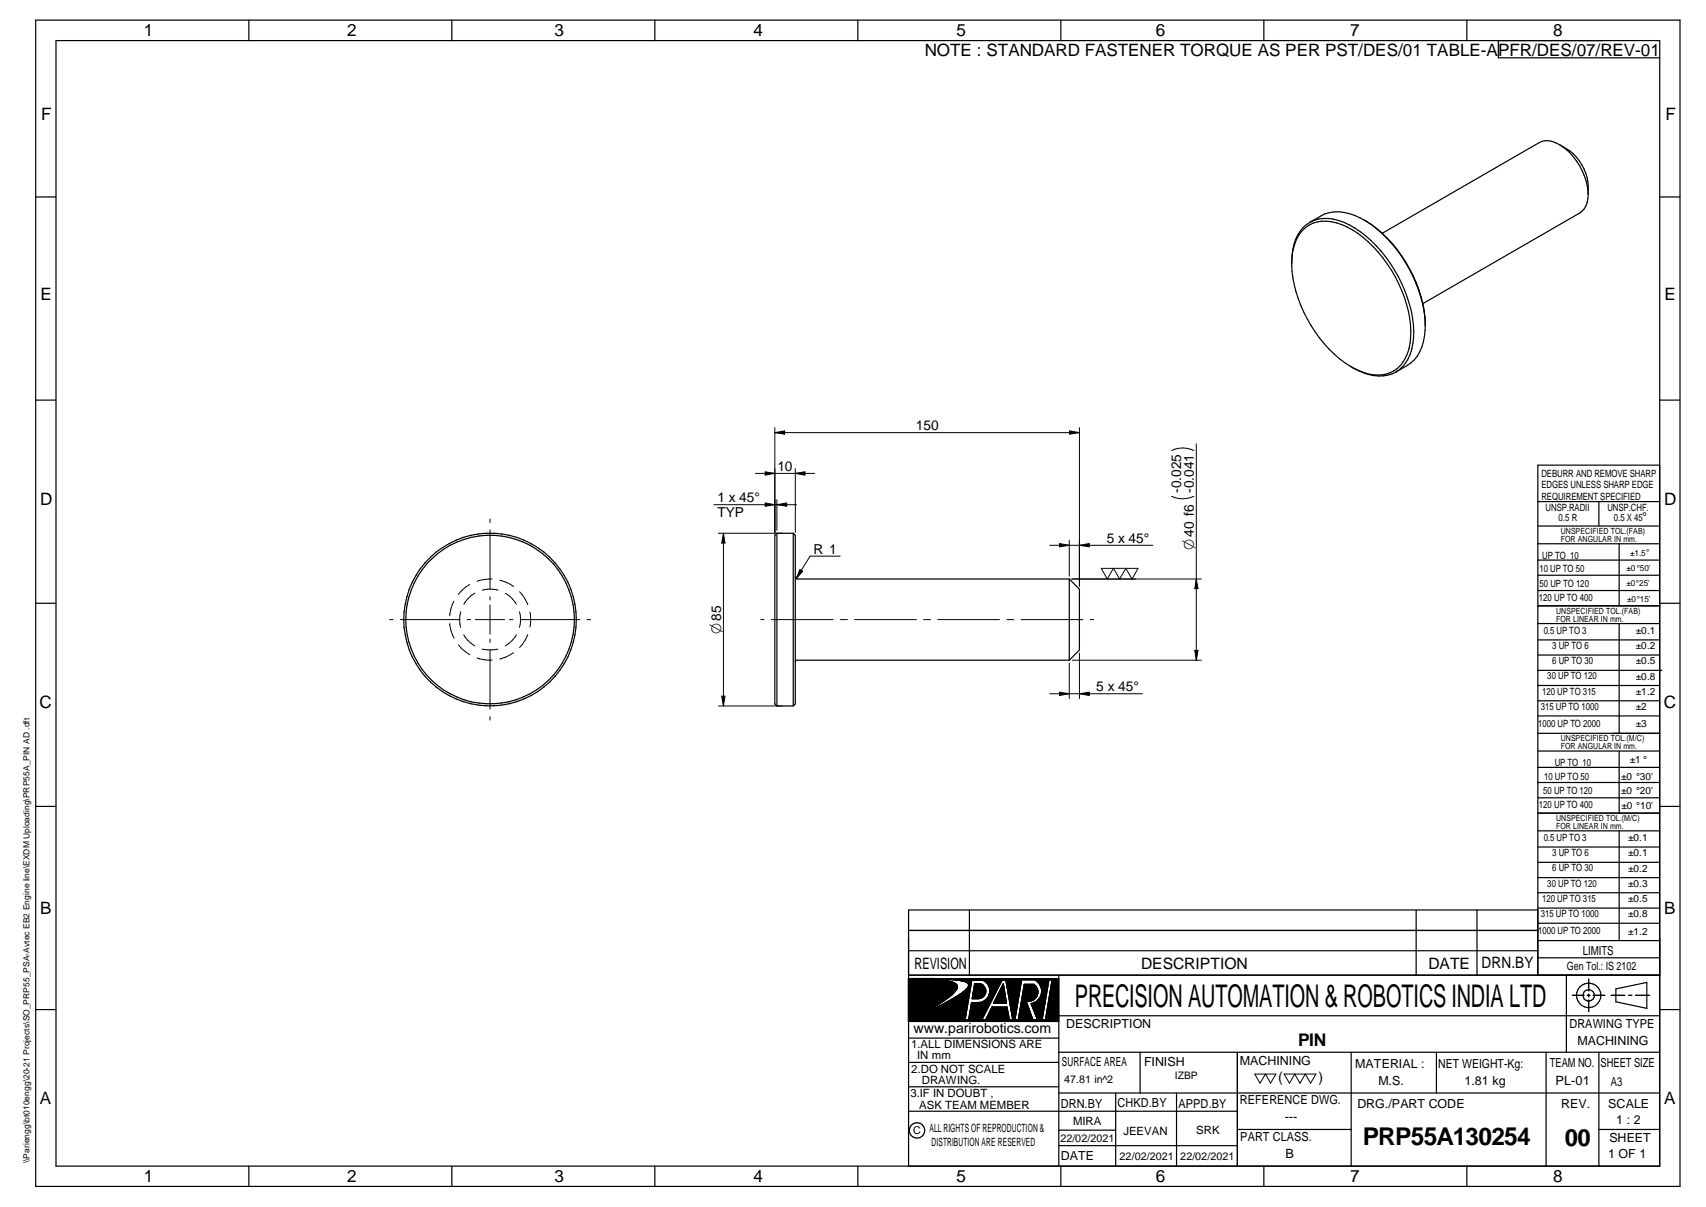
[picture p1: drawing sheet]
<svg xmlns="http://www.w3.org/2000/svg" width="420mm" height="297mm" viewBox="0 0 420 297" stroke-linecap="round" stroke-linejoin="round" font-family="sans-serif">
<g fill="none" stroke="#000" stroke-width=".3">
<path d="M8.8 5h405v287h-405zM13.8 10h395v277h-395zM61.3 5v5M111.3 5v5M161.3 5v5M211.3 5v5M261.3 5v5M311.3 5v5M361.3 5v5M369 10v4.2h39.8M384.1 35.6a15.5 15.5 0 0 1 7 12.2M384.1 35.6a4.8 4.8 0 0 0-5-.5l-38.7 22.3"/>
<path d="M384.1 35.6a12.1 12.1 0 0 1 7 12.2M8.8 48.5h5M320.7 56.7a8 8 0 0 1 8.5-1.8 25.8 25.8 0 0 1 13.5 11.6 29 29 0 0 1 4.6 17.9 8.6 8.6 0 0 1-6.1 7.7 12.9 12.9 0 0 1-10-2.9 33 33 0 0 1-13.1-23.9 12.7 12.7 0 0 1 2.6-8.6zM322.5 54.7l2.9-1.6a9.8 9.8 0 0 1 9.6 .5l2.7 1.6M336 54.1l1.7 1.1M337.7 55.2l3.9 3.4M337.7 55.2l2.6 2.1 1.3 1.3M341.6 58.6a34.9 34.9 0 0 1 9.3 19.6M341.6 58.6a33 33 0 0 1 9.3 19.6M391.1 47.8a5.1 5.1 0 0 1-2 4.6l-38.7 22.3M408.8 48.5h5M318.1 64.9a11.9 11.9 0 0 1 3.7-9.7 9.1 9.1 0 0 1 9.2-.5 30.7 30.7 0 0 1 14.9 16.7 22.7 22.7 0 0 1 1.4 15.7 8.9 8.9 0 0 1-3.5 4.5"/>
<path d="M350.9 78.2l.1 1.6M351 79.8a11.5 11.5 0 0 1-3.5 9.5l-3.7 2.3M351 79.8v.4M8.8 98.5h5M332.8 90.3a11.1 11.1 0 0 0 11 1.3M408.8 98.5h5M408.8 114.5h-30.1v125.5M191.3 131.2h4.1M191.3 131.2l-.5 .5v41.5l.5 .5M191.3 131.2v42.5M195.4 131.2v42.5M195.4 131.2l.5 .5v41.5l-.5 .5"/>
<path d="M378.7 123.4h30.1M378.7 133.8h30.1M378.7 137.8h30.1M378.7 129.5h30.1M393.8 123.4v6.1M398.8 133.8v15.3M8.8 148.5h5M195.9 142v.2l.4 .3h67M263.3 142.5v20M263.3 142.5l2.5 2.5v15l-2.5 2.5M378.7 141.6h30.1M378.7 145.3h30.1"/>
<path d="M378.7 149.1h30.1M378.7 153.5h30.1M378.7 157.5h30.1M398.8 153.5v27M408.8 148.5h5M191.3 173.7h4.1M263.3 162.5h-67l-.4 .2v.3M378.7 161.2h30.1M378.7 165h30.6M378.7 168.7h30.1M378.7 172.5h30.1M378.7 176.2h30.1"/>
<path d="M8.8 198.5h5M378.7 184.8h30.1M378.7 188.8h30.1M378.7 192.6h30.1M378.7 196.3h30.1M378.7 180.5h30.1M398.8 184.8v15.3M408.8 198.5h5M378.7 200.1h30.1M378.7 204.5h30.1M378.7 208.4h30.1M378.7 212.2h30.1"/>
<path d="M378.7 216h30.1M378.7 219.7h30.1M398.8 204.5v27M223.8 240h185M223.8 229h154.9M223.8 234h154.9M238.7 223.9v16M260.8 240v47M348.8 223.9v16M363.8 223.9v16M378.7 223.9h-154.9v63.1M378.7 223.5h30.1"/>
<path d="M378.7 227.2h30.1M378.7 231.5h30.1M378.7 235.7h30.1M385.8 240v19M8.8 248.5h5M223.8 255.5h37M223.8 251.4h37M223.8 240.8h37M260.8 250h148M260.8 259h148M280.8 259v10M304.7 259v28"/>
<path d="M332.8 259v28M353.8 259v10M380.8 259v28M393.8 259v28M398 243.4l7.6-1.6v6.4l-7.6-1.7zM408.8 248.5h5M223.8 261.5h37M223.8 267.5h37M223.8 273.5h80.9M260.8 269h148M260.8 278.1h14M274.8 269v18"/>
<path d="M289.8 269v18M304.7 278h28.1M393.8 278h15M61.3 287v5M111.3 287v5M161.3 287v5M211.3 287v5M260.8 281.9h43.9M261.3 287v5M311.3 287v5M361.3 287v5"/>
<circle cx="120.7" cy="152.5" r="21.2"/>
<circle cx="120.7" cy="152.5" r="20.8"/>
<circle cx="391.3" cy="244.9" r="1.41"/>
<circle cx="391.3" cy="245" r="3"/>
<circle cx="225.9" cy="278.2" r="1.89"/>
</g>
<g fill="none" stroke="#000" stroke-width=".34">
<path d="M226.4 249.9l-2.6 1.5M226.9 249.6l-.2 .2M227.8 249.1l-.3 .2M229.3 240.8l1.5 .2M229.3 240.8l4.3 .7M229.3 240.8l5.6 .3M229.6 240.8l.4 .1M230 240.9l3.6 .1M230 240.9l-6.2-.1v10.6M230.8 241l2.8 .5M230.8 241l.5 .1M231 247.2l-7.2 4.2"/>
<path d="M231.4 247.6l-.3 .2M231.7 247.4l-.3 .2M232 241.2h.3M233.3 241h.3M233.6 241.5l.7 .1M233.6 241l1.2 .1M233.8 241.5l.2 .1M234.3 241.6l1.1 .5 .3 .5M234.3 241.6l1.1 .6M234.5 244.7l-3.6 2.6-2.8 1.7M234.8 241.1l2.9 .5M234.9 241.1l2.8 .5"/>
<path d="M234.9 245.7l-5 2.7-6.1 3M235 245.7l-5.3 2.8-5.9 2.9M235.4 243.7l-1.1 1.2-3.1 2.2M235.4 243.7l-.4 .5M235.5 243.5l-.1 .2M235.6 242.4l.1 .2M235.6 243.4l-.1 .1M235.7 242.6l-.2 .9M235.7 242.6l-.3 1.1M236 245l-1 .7M236 245l-1.1 .7M237.5 243.9l-1.5 1.1"/>
<path d="M237.7 241.6l.8 .4M237.7 241.6l.8 .4 .1 .3M238.3 243.2l-.8 .7M238.4 243l-.1 .1M238.4 241.9l.1 .1M238.5 242.9l-.1 .1M238.5 242.9l-.9 .9M238.5 242l.1 .6M238.5 242.7v.2M238.6 242.5l-.1 .2M239.3 241.2h2.8a2.94 2.94 0 0 1 1.7 3 2.94 2.94 0 0 1-2.2 2.5l-2.3 .1-.7 4.2h-1zM240.1 242.1h1.4a1.85 1.85 0 0 1 1.2 2.1 1.85 1.85 0 0 1-1.7 1.5h-1.5z"/>
<path d="M246.7 241.2h1.1l1.7 9.8h-.9l-.6-3.1h-3.7l-1.5 3.1h-1zM247.1 242.2l.8 4.7h-3.2zM251.6 241.1h3.2a3.2 3.2 0 0 1 1.7 3.3 3.2 3.2 0 0 1-2.5 2.6l1.6 4h-1.2l-1.8-4.7a2.25 2.25 0 0 0 2.8-1.2 2.25 2.25 0 0 0-.8-2.8h-2.3l-1.5 8.7h-.9zM258.3 241.1h.9l-1.7 9.9h-.9zM387.3 244.9h2.8M390.9 244.9h.7M391.3 241v2.9M391.3 244.6v.7M391.3 246.1v2.9M392.4 244.9h2.9M396.8 244.9h3.4M401.1 244.9h.8"/>
<path d="M402.8 244.9h3.5"/>
</g>
<g fill="#000">
<path d="M188.5 116.1l2.3 .4-2.3 .4zM190.8 106.5l2.4-.5v.8zM195.9 116.5l2.3-.4v.8zM263.4 106l2.4 .5-2.4 .3zM178.2 131.2l.4 2.4h-.9zM188.5 123.8l2.3 .4-2.3 .4zM191.3 124.2l2.4-.4v.8zM260.9 133.8l2.4 .4-2.4 .4zM265.8 134.2l2.5-.4v.8zM197 140.2l.7 .4-1.6 1.8zM294.6 142.5l.5 2.4h-.9zM177.7 171.3h.9l-.4 2.4z"/>
<path d="M260.9 170.3l2.4 .4-2.4 .5zM265.8 170.7l2.5-.4v.9zM294.2 160.1h.9l-.5 2.4zM247.1 242.2l.8 4.7h-3.2z"/>
<path d="M223.8 240.8h5.5l4.1 .6a2.33 2.33 0 0 1 2.3 1.5l-.6 1.2-2.2 1.9-3.2 2-5.9 3.4z" fill-rule="evenodd"/>
<path d="M229.3 240.8l7.2 .5 1.8 .5 .3 .3v.5l-.4 .7-.8 .7-2.4 1.7-5.3 2.8-5.9 2.9h37v-10.6zM246.7 241.2h1.1l1.7 9.8h-.9l-.6-3.1h-3.7l-1.5 3.1h-1zM239.3 241.2h2.8a2.94 2.94 0 0 1 1.7 3 2.94 2.94 0 0 1-2.2 2.5l-2.3 .1-.7 4.2h-1zM251.6 241.1h3.2a3.2 3.2 0 0 1 1.7 3.3 3.2 3.2 0 0 1-2.5 2.6l1.6 4h-1.2l-1.8-4.7a2.25 2.25 0 0 0 2.8-1.2 2.25 2.25 0 0 0-.8-2.8h-2.3l-1.5 8.7h-.9zM258.3 241.1h.9l-1.7 9.9h-.9z" fill-rule="evenodd"/>
<path d="M240.1 242.1h1.4a1.85 1.85 0 0 1 1.2 2.1 1.85 1.85 0 0 1-1.7 1.5h-1.5z" fill-rule="evenodd"/>
</g>
<g fill="#000">
<circle cx="235.4" cy="242.2" r=".17"/>
<circle cx="235.5" cy="242.3" r=".17"/>
<circle cx="238.4" cy="241.9" r=".17"/>
</g>
<g fill="none" stroke="#000" stroke-width=".25">
<path d="M186 116.5h14.6M188.5 116.1l2.3 .4-2.3 .4zM190.8 105.2v25.8M190.8 106.5l2.4-.5v.8zM190.8 106.5h75M195.9 115.3v15.7M195.9 116.5l2.3-.4v.8zM263.4 106l2.4 .5-2.4 .3zM265.8 105.2v39.1M288.5 110.9a6.3 6.3 0 0 1 5.5 0M294.6 109.2v53.3M120.7 127.7v.9"/>
<path d="M120.7 130.4v14.6M175.8 124.2h20.4M176.9 131.2h15.7M178.2 131.2l.4 2.4h-.9zM178.2 131.2v42.5M188.5 123.8l2.3 .4-2.3 .4zM191.3 123v7.5M191.3 124.2l2.4-.4v.8zM206.9 136.9h-7.4l-3.4 5.5M258.6 134.2h25.3M260.9 133.8l2.4 .4-2.4 .4zM263.3 133v8.8"/>
<path d="M265.8 134.2l2.5-.4v.8zM271.2 139.9h9.1l-1.5 2.6-1.5-2.6-1.6 2.6-1.5-2.6-1.5 2.6zM288.5 122.1a6.3 6.3 0 0 0 5.5 0M96 152.5h.8M98.6 152.5h14.7M110.8 153.5a8.3 8.3 0 0 0 1 3.6M111.8 148a8.6 8.6 0 0 0-1 3.5M112.9 158.7l.7 .9 2.1 1.5M113.5 150.5a6.9 6.9 0 0 0-.1 3.9M114.2 156.2a8.2 8.2 0 0 0 2.7 2.8M115.1 152.5h.8M115.7 143.8l-2.1 1.6-.8 .9"/>
<path d="M117 146a7.2 7.2 0 0 0-2.8 2.7M117.1 152.5h7.2M118.8 159.7a8 8 0 0 0 3.8 0M118.8 145.2a6.6 6.6 0 0 1 3.8 0M120.7 146.9v.8M120.7 148.9v7.2M120.7 157.3v.8M120.7 159.9v14.6M121.2 142.5l-1.8 .1-1.9 .4M123.1 142.8a9.3 9.3 0 0 1 3.4 1.6M124.5 146a7.1 7.1 0 0 1 2.7 2.7M125.5 152.5h.8"/>
<path d="M127.2 156.2a7.2 7.2 0 0 1-2.8 2.8M127.9 150.6a6.3 6.3 0 0 1 0 3.8M128 145.6l1.4 1.9 .6 1.3M128.1 152.5h14.7M130 156.2l-.6 1.3-1.4 1.8M130.5 150.6a8.1 8.1 0 0 1 0 3.7M144.6 152.5h.8M187.4 152.5h.8M190 152.5h15.2M197 140.2l.7 .4-1.6 1.8zM207 152.5h1.7M210.5 152.5h15.2"/>
<path d="M227.5 152.5h1.7M231 152.5h15.2M248 152.5h1.7M251.5 152.5h15.2M263.9 142.5h32M268.5 152.5h.9M294.6 142.5l.5 2.4h-.9zM117.5 161.9a9 9 0 0 0 3.7 .5M120.7 176.4v.8M126.5 160.6a9.3 9.3 0 0 1-3.4 1.6M176.9 173.7h15.7M177.7 171.3h.9l-.4 2.4z"/>
<path d="M258.6 170.7h22.7M260.9 170.3l2.4 .4-2.4 .5zM263.3 163.2v8.7M264.1 162.5h31.8M265.8 160.7v11.2M265.8 170.7l2.5-.4v.9zM294.2 160.1h.9l-.5 2.4zM309 264.3h5.2l-1.3 2.3-1.3-2.3-1.3 2.3zM316.3 264.3h7.8l-1.3 2.3-1.3-2.3-1.3 2.3-1.3-2.3-1.3 2.3z"/>
</g>
<text font-size="7.7" x="264.7" y="247.9">PRECISION AUTOMATION &amp; ROBOTICS INDIA LTD</text>
<text font-size="6" x="335.6" y="281.7">PRP55A130254</text>
<text font-size="5.9" x="385.4" y="282.1">00</text>
<text font-size="4.3" x="319.7" y="257.4">PIN</text>
<g font-size="4.2">
<text x="35.4" y="9">1</text>
<text x="85.5" y="8.9">2</text>
<text x="136.6" y="9">3</text>
<text x="185.6" y="9">4</text>
<text x="235.6" y="9">5</text>
<text x="284.6" y="8.8">6</text>
<text x="332.6" y="9">7</text>
<text x="382.6" y="9">8</text>
<text x="227.7" y="13.8">NOTE : STANDARD FASTENER TORQUE AS PER PST/DES/01 TABLE-A</text>
<text x="369" y="13.7">PFR/DES/07/REV-01</text>
<text x="10.1" y="29.6">F</text>
<text x="410.2" y="29.6">F</text>
<text x="9.9" y="73.9">E</text>
<text x="409.9" y="73.9">E</text>
<text x="9.9" y="124.2">D</text>
<text x="409.9" y="124.2">D</text>
<text x="9.7" y="174.3">C</text>
<text x="409.7" y="174.3">C</text>
<text x="9.9" y="225">B</text>
<text x="409.8" y="225">B</text>
<text x="9.8" y="271.7">A</text>
<text x="409.8" y="271.7">A</text>
<text x="35.4" y="291">1</text>
<text x="85.5" y="290.9">2</text>
<text x="136.6" y="291">3</text>
<text x="185.6" y="291">4</text>
<text x="235.6" y="291">5</text>
<text x="284.6" y="290.8">6</text>
<text x="332.6" y="291">7</text>
<text x="382.6" y="291">8</text>
</g>
<g font-size="3.9">
<text x="225.2" y="238.6">REVISION</text>
<text x="281" y="238.6">DESCRIPTION</text>
<text x="351.8" y="238.4">DATE</text>
<text x="364.9" y="238.3">DRN.BY</text>
</g>
<g font-size="3.7">
<text x="294" y="135.3" transform="rotate(-90 294 135.3)">O40 f6</text>
<text x="177.6" y="156" transform="rotate(-90 177.6 156)">O85</text>
</g>
<g font-size="3.5">
<text x="224.9" y="254.3">www.parirobotics.com</text>
<text x="314.8" y="266.3">(</text>
<text x="324.7" y="266.3">)</text>
</g>
<g font-size="3.4">
<text x="225.5" y="105.9">150</text>
<text x="191.5" y="115.9">10</text>
<text x="176.7" y="123.6">1 x 45°</text>
<text x="290.9" y="121.3" transform="rotate(-90 290.9 121.3)">-0.025</text>
<text x="294" y="121.3" transform="rotate(-90 294 121.3)">-0.041</text>
<text x="176.7" y="127.2">TYP</text>
<text x="200.4" y="136.3">R 1</text>
<text x="272.6" y="133.6">5 x 45°</text>
<text x="270" y="170.1">5 x 45°</text>
</g>
<g font-size="3.1">
<text x="404.4" y="128.3">°</text>
<text x="389.8" y="234.9">LIMITS</text>
<text x="262.6" y="253">DESCRIPTION</text>
<text x="386.5" y="253">DRAWING TYPE</text>
<text x="388.5" y="257.1">MACHINING</text>
<text x="261.5" y="262.3">SURFACE AREA</text>
<text x="281.8" y="262.3">FINISH</text>
<text x="305.4" y="262.2">MACHINING</text>
<text x="333.8" y="262.8">MATERIAL :</text>
<text x="354.2" y="262.7">NET WEIGHT-Kg:</text>
<text x="381.7" y="262.6">TEAM NO.</text>
<text x="394.2" y="262.6">SHEET SIZE</text>
<text x="339.5" y="267.1">M.S.</text>
<text x="360.7" y="267">1.81 kg</text>
<text x="383.1" y="267.1">PL-01</text>
<text x="396.7" y="267.4">A3</text>
<text x="261.3" y="272.6">DRN.BY</text>
<text x="275.2" y="272.5">CHKD.BY</text>
<text x="290.3" y="272.7">APPD.BY</text>
<text x="305.4" y="271.8">REFERENCE DWG.</text>
<text x="316.4" y="275.9">---</text>
<text x="334.3" y="272.8">DRG./PART CODE</text>
<text x="384.5" y="272.7">REV.</text>
<text x="396.1" y="272.6">SCALE</text>
<text x="305.5" y="280.8">PART CLASS.</text>
<text x="396.4" y="281.1">SHEET</text>
<text x="398.1" y="276.5">1 : 2</text>
<text x="261.3" y="285.6">DATE</text>
<text x="316.6" y="284.9">B</text>
<text x="396.1" y="284.9">1 OF 1</text>
</g>
<g font-size="2.8">
<text x="385.9" y="238.7">Gen Tol.: IS 2102</text>
<text x="224.4" y="257.9">1.ALL DIMENSIONS ARE</text>
<text x="224.4" y="264">2.DO NOT SCALE</text>
<text x="225.9" y="260.7">IN mm</text>
<text x="227.1" y="266.8">DRAWING.</text>
<text x="224.2" y="270">3.IF IN DOUBT ,</text>
<text x="226.4" y="272.8">ASK TEAM MEMBER</text>
<text x="228.9" y="278.7">ALL RIGHTS OF REPRODUCTION &amp;</text>
<text x="264.3" y="276.8">MIRA</text>
<text x="276.7" y="279.2">JEEVAN</text>
<text x="294.6" y="279.1">SRK</text>
<text x="229.4" y="282.1">DISTRIBUTION ARE RESERVED</text>
</g>
<g font-size="2.7">
<text x="262.1" y="266.5">47.81 in^2</text>
<text x="224.9" y="279.2">C</text>
<text x="261.1" y="281">22/02/2021</text>
<text x="275.7" y="285.5">22/02/2021 22/02/2021</text>
</g>
<g font-size="2.5">
<text x="379.6" y="117.4">DEBURR AND REMOVE SHARP</text>
<text x="379.6" y="120.2">EDGES UNLESS SHARP EDGE</text>
<text x="379.6" y="123">REQUIREMENT SPECIFIED</text>
<text x="380.7" y="125.9">UNSP.RADII</text>
<text x="395.9" y="125.8">UNSP.CHF.</text>
<text x="383.9" y="128.3">0.5 R</text>
<text x="397.5" y="128.2">0.5 X 45</text>
<text x="379.8" y="137.5">UP TO 10</text>
<text x="379.1" y="140.9">10 UP TO 50</text>
<text x="379" y="147.9">120 UP TO 400</text>
<text x="379.2" y="144.4">50 UP TO 120</text>
<text x="380.2" y="155.9">0.5 UP TO 3</text>
<text x="402.9" y="156">±0.1</text>
<text x="382.3" y="159.7">3 UP TO 6</text>
<text x="402.9" y="159.7">±0.2</text>
<text x="381.1" y="167.2">30 UP TO 120</text>
<text x="382.3" y="163.4">6 UP TO 30</text>
<text x="402.9" y="163.5">±0.5</text>
<text x="402.9" y="167.3">±0.8</text>
<text x="379.8" y="170.9">120 UP TO 315</text>
<text x="402.9" y="171">±1.2</text>
<text x="378.8" y="178.9">1000 UP TO 2000</text>
<text x="379.5" y="174.7">315 UP TO 1000</text>
<text x="402.9" y="174.8">±2</text>
<text x="402.9" y="179">±3</text>
<text x="380.3" y="192">10 UP TO 50</text>
<text x="382.9" y="188.6">UP TO 10</text>
<text x="399.3" y="191.9">±0 °30'</text>
<text x="401.4" y="187.7">±1 °</text>
<text x="380.1" y="195.4">50 UP TO 120</text>
<text x="399.3" y="195.3">±0 °20'</text>
<text x="379" y="198.9">120 UP TO 400</text>
<text x="399.3" y="199.1">±0 °10'</text>
<text x="380.2" y="206.9">0.5 UP TO 3</text>
<text x="401" y="207">±0.1</text>
<text x="382.3" y="210.7">3 UP TO 6</text>
<text x="382.3" y="214.4">6 UP TO 30</text>
<text x="401" y="210.7">±0.1</text>
<text x="401" y="214.5">±0.2</text>
<text x="379.8" y="222">120 UP TO 315</text>
<text x="381.1" y="218.2">30 UP TO 120</text>
<text x="401" y="218.2">±0.3</text>
<text x="401" y="222">±0.5</text>
<text x="379.5" y="225.7">315 UP TO 1000</text>
<text x="401" y="225.8">±0.8</text>
<text x="378.8" y="230">1000 UP TO 2000</text>
<text x="401" y="230">±1.2</text>
<text x="289.4" y="265.6">IZBP</text>
</g>
<g font-size="2.1">
<text x="384.4" y="131.3">UNSPECIFIED TOL.(FAB)</text>
<text x="384.4" y="133.4">FOR ANGULAR IN mm.</text>
<text x="401.5" y="136.9">±1.5°</text>
<text x="400.5" y="140.6">±0 °50'</text>
<text x="400.6" y="144.3">±0°25'</text>
<text x="400.7" y="148">±0°15'</text>
<text x="383.2" y="151">UNSPECIFIED TOL.(FAB)</text>
<text x="383.2" y="153.1">FOR LINEAR IN mm.</text>
<text x="384.4" y="182.3">UNSPECIFIED TOL.(M/C)</text>
<text x="384.4" y="184.4">FOR ANGULAR IN mm.</text>
<text x="383.2" y="202">UNSPECIFIED TOL.(M/C)</text>
<text x="383.2" y="204.1">FOR LINEAR IN mm.</text>
<text x="7.2" y="286.3" transform="rotate(-90 7.2 286.3)">\\Pariengg\bt010engg\20-21 Projects\SO_PRP55_PSA-Avtec EB2 Engine line\EXDM Uploading\PRP55A_PIN AD .dft</text>
</g>
</svg>
